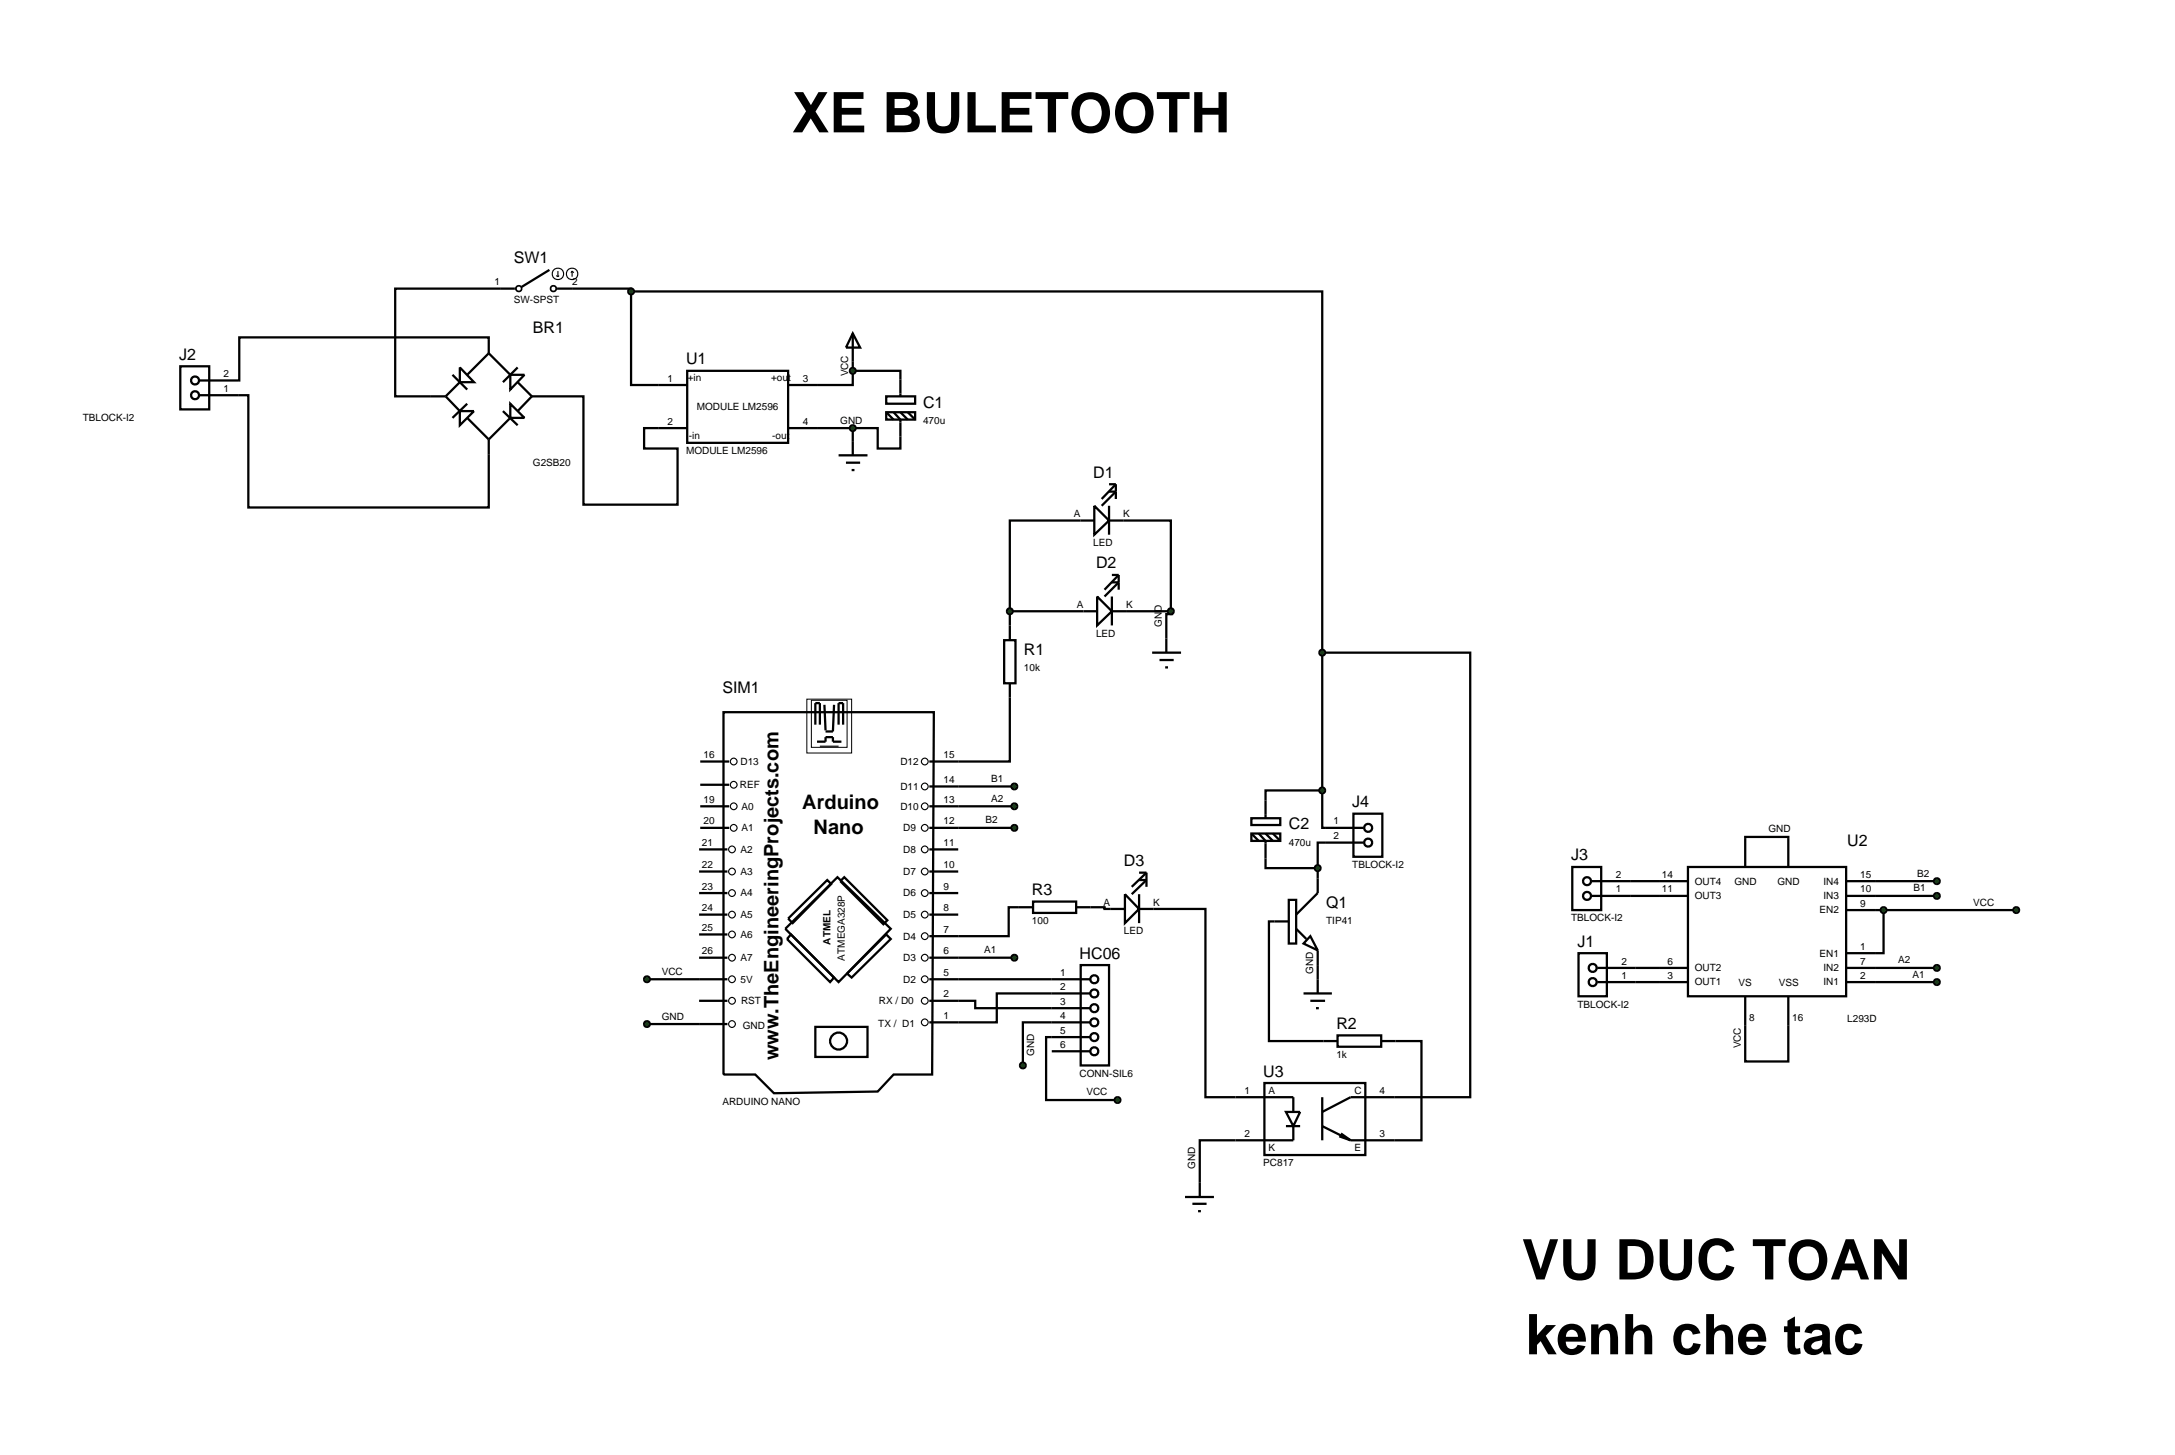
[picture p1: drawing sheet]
<svg xmlns="http://www.w3.org/2000/svg" width="384mm" height="257mm" viewBox="0 0 384 257" stroke-linecap="round" stroke-linejoin="round" font-family="sans-serif">
<g fill="none" stroke="#000" stroke-width=".4">
<path d="M88.2 50.9h-18.5v19h8.9M100.9 50.9h10.4v.5M111.3 51.4v16.5h9.9M111.3 51.4h121.9v63.7M150.4 58.8l1.3 2.5h-2.5zM150.4 58.8v6.6M31.8 64.6h5.1v7.6h-5.1zM35.1 69.7h8.7v19.8h42.4v-12M78.6 69.9l2.5 2.6M79.8 66.1l2.6 2.6M81.1 64.8l2.5 2.6h-2.5zM81.1 72.5h2.5l-2.5 2.5z"/>
<path d="M81.1 67.4l-2.5 2.5M82.4 71.2l-2.6 2.5M82.4 73.7l3.8 3.8M86.2 62.3v-2.8h-44v7.6h-7.1M86.2 62.3l3.8 3.8M86.2 62.3l-3.8 3.8M88.7 72.5l2.6 2.5M90 71.2l2.5 2.5h-2.5zM90 66.1h2.5l-2.5 2.6zM90 73.7l-3.8 3.8M91.3 64.8l-2.6 2.6M91.3 67.4l2.5 2.5"/>
<path d="M93.8 69.9h9.1v19.1h16.6v-9.9h-5.9v-3.6h7.6M93.8 69.9l-2.5 2.6M121.2 65.4h17.8v12.7h-17.8zM139 75.5h11.4M150.4 65.4v2.5h-11.4M150.4 65.4h8.4v1.5M150.4 75.5h4.4v3.6h4v-2.1M150.4 75.5v4.8M147.9 80.3h5.1M149.2 81.6h2.5M150.2 82.9h.5M190.6 91.8h-12.5v16"/>
<path d="M198.1 91.8h8.4v16M178.1 107.8h13M178.1 107.8v2.5M198.6 107.8h7.9M206.5 107.8h.2v.5h-1v4.3M233.2 115.1h26.1v78.4h-13.4M233.2 115.1v24.3M169 138.7h9.9M178.1 123v11.3h-9.1M233.2 139.4v6.6h.5M233.2 139.4h-10v1.8M169 146h9.9"/>
<path d="M169 142.2h9.9M179.7 160h-1.8v5.1h-8.9M192.3 160h2.5v.3h1M223.2 151.4v1.7h9.2M232.4 153.1v1.8M233.7 148.6h-1.3v4.5M287.5 158h5.1M287.5 155.4h5.1M307.8 147.8v-.2h7.6v.2M330.7 158h10.9M330.7 155.4h10.9M114.1 172.7h9.2"/>
<path d="M169 176.5h3v1.3h20.3M169 172.7h23.3M169 168.9h9.9M190.6 170.2h5v17.7h-5zM192.3 175.2h-16.5v5.1h-6.8M203.4 160.3h9.2v33.2h5.3M224.8 162.5h-1v21.1h9.6M232.4 170.2v2.5M288.5 173.2h4.1M288.5 170.7h4.1M330.7 173.2h10.9M330.7 170.7h10.9"/>
<path d="M330.7 160.5h24.9M332.2 160.5v7.6h-1.5M114.1 180.6h9.2M185.5 185.4h6.8M192.3 182.9h-7.8v11.1h12.6M192.3 180.3h-11.9v7.6M246.1 183.6h4.6v17.5h-4.8M307.8 180.8v6.4h7.6v-6.4M217.9 201.1h-6.3v7.4"/>
<circle cx="34.4" cy="69.7" r=".7"/>
<circle cx="34.4" cy="67.1" r=".7"/>
<circle cx="193" cy="175.2" r=".7"/>
<circle cx="193" cy="177.8" r=".7"/>
<circle cx="193" cy="172.7" r=".7"/>
<circle cx="193" cy="185.4" r=".7"/>
<circle cx="193" cy="182.9" r=".7"/>
<circle cx="193" cy="180.3" r=".7"/>
</g>
<g fill="#004000" stroke="#000" stroke-width=".4">
<path d="M196.7 193.7l.4-.2-.5 .5zM197.1 193.5l.3 .1 .2 .4zM197.6 194l-.1 .3-.4 .2zM196.6 194l.5 .5-.3-.1z"/>
<path d="M180 187.6l.4-.2-.5 .5zM180.4 187.4l.4 .2 .1 .3zM180.9 187.9l-.1 .3-.4 .2zM179.9 187.9l.5 .5-.3-.1z"/>
</g>
<g fill="#004000">
<path d="M196.6 194l.5-.5 .5 .5-.5 .5z"/>
<path d="M179.9 187.9l.5-.5 .5 .5-.5 .5z"/>
</g>
<g fill="none" stroke="#000" stroke-width=".4">
<path d="M292.6 158h5.1M292.6 155.4h5.1M297.7 152.9h27.9v22.8h-27.9zM307.8 147.8v5.1M315.4 147.8v5.1M325.6 158h5.1M325.6 155.4h5.1M292.6 173.2h5.1M292.6 170.7h5.1M307.8 175.7v5.1M315.4 175.7v5.1M325.6 173.2h5.1"/>
<path d="M325.6 170.7h5.1M325.6 168.1h5.1M325.6 160.5h5.1"/>
</g>
<g fill="#004000" stroke="#000" stroke-width=".4">
<path d="M341.3 172.8l.3-.1-.5 .5zM341.6 172.7l.4 .2 .1 .3zM342.1 173.2l-.1 .3-.4 .2zM341.1 173.2l.5 .5-.4-.2z"/>
<path d="M341.2 170.4l.4-.2-.5 .5zM341.6 170.2l.4 .2 .1 .3zM342.1 170.7l-.1 .3-.4 .2zM341.1 170.7l.5 .5-.4-.2z"/>
<path d="M341.2 157.7l.4-.2-.5 .5zM341.6 157.5l.4 .2 .1 .3zM342.1 158l-.1 .3-.4 .2zM341.1 158l.5 .5-.4-.2z"/>
<path d="M341.2 155.1l.4-.2-.5 .5zM341.6 154.9l.4 .2 .1 .3zM342.1 155.4l-.1 .3-.4 .2zM341.1 155.4l.5 .5-.4-.2z"/>
</g>
<g fill="#004000">
<path d="M341.6 172.7l.5 .5-.5 .5-.5-.5z"/>
<path d="M341.1 170.7l.5-.5 .5 .5-.5 .5z"/>
<path d="M341.1 158l.5-.5 .5 .5-.5 .5z"/>
<path d="M341.1 155.4l.5-.5 .5 .5-.5 .5z"/>
</g>
<g fill="none" stroke="#000" stroke-width=".4">
<path d="M277.3 152.9h5.1v7.6h-5.1zM280.7 158h6.8M280.7 155.4h6.8M278.4 168.1h5v7.6h-5zM281.7 173.2h6.8M281.7 170.7h6.8"/>
<circle cx="279.9" cy="158" r=".7"/>
<circle cx="279.9" cy="155.4" r=".7"/>
<circle cx="280.9" cy="170.7" r=".7"/>
<circle cx="280.9" cy="173.2" r=".7"/>
</g>
<g fill="#004000" stroke="#000" stroke-width=".4">
<path d="M355.3 160.1l.3-.1-.5 .5zM355.6 160l.4 .2 .1 .3zM355.6 161l.5-.5-.1 .3zM355.1 160.5l.5 .5-.4-.2z"/>
<path d="M331.9 160.1l.3-.1-.5 .5zM332.2 160l.3 .1 .2 .4zM332.2 161l.5-.5-.2 .4zM331.7 160.5l.5 .5-.3-.1z"/>
</g>
<g fill="#004000">
<path d="M355.6 160l.5 .5-.5 .5-.5-.5z"/>
<path d="M332.2 160l.5 .5-.5 .5-.5-.5z"/>
</g>
<g fill="none" stroke="#000" stroke-width=".4">
<path d="M190.6 91.8h2.4M193 89.2l2.6 2.6-2.6 2.5zM195.6 89.2v5.1M195.6 86.7h1.2l-2.5 2.5M195.6 85.4h1.2M195.6 91.8h2.5M196.8 85.4l-2.5 2.6M196.8 85.4v2.6M191.1 107.8h2.4M193.5 105.2l2.6 2.6-2.6 2.5zM196.1 105.2v5.1M196.1 102.7h1.2l-2.5 2.5"/>
<path d="M196.1 101.4h1.2M196.1 107.8h2.5M197.3 101.4l-2.5 2.6M197.3 101.4v2.6M203.2 115.1h5.1M204.5 116.4h2.5M205.5 117.7h.5M205.7 112.6v2.5"/>
</g>
<path d="M206.2 107.4l.3-.1-.5 .5zM206.5 107.3l.3 .1 .2 .4zM206.5 108.3l.5-.5-.2 .4zM206 107.8l.5 .5-.4-.2z" fill="#004000" stroke="#000" stroke-width=".4"/>
<path d="M206.5 107.3l.5 .5-.5 .5-.5-.5z" fill="#004000"/>
<g fill="none" stroke="#000" stroke-width=".4">
<path d="M123.5 134.3h5.1M123.5 138.4h5.1M127.6 125.6h37.1l-.3 63.9h-6.8l-2.8 3-18.3 .3-3.3-3.3h-5.6zM143.8 127.8v-3.8h.8v3.8M144.1 130.8h1.5v-.8h1.3v.8h1.5M145.4 124.3l.2 4.5M147.1 124.3l-.2 4.7h-1.3M147.9 127.8v-3.8h.8v3.8M163.9 138.7h5.1M163.9 134.3h5.1M123.3 157.5h5M123.3 153.7h5"/>
<path d="M123.3 149.8h5M123.5 146h5.1M123.5 142.2h5.1M148.2 155.4l.7-.7 7.6 7.6-.7 .7zM163.9 157.5h5.1M163.9 153.7h5.1M163.9 149.8h5.1M163.9 146h5.1M163.9 142.2h5.1M123.3 176.5h5M123.3 172.7h5M123.3 168.9h5"/>
<path d="M123.3 161.3h5M123.3 164.8h5M138.5 163.8l9.2-9.1 9.4 9.1-9.2 9.4zM139 162l6.9-6.8 .7 .7-6.8 6.9zM139.5 164.8l7.6 7.6-.7 .8-7.6-7.6zM156.3 164.8l.8 .8-6.9 6.8-.8-.7zM163.9 176.5h5.1M163.9 172.7h5.1M163.9 168.9h5.1M163.9 165.1h5.1M163.9 161.3h5.1M123.3 180.6h5"/>
<path d="M143.8 181.1h9.2v5.3h-9.2zM163.9 180.3h5.1"/>
<circle cx="147.9" cy="183.6" r="1.49"/>
</g>
<g fill="none" stroke="#000" stroke-width=".2">
<path d="M144.6 131.6h3.3"/>
<circle cx="129.4" cy="134.3" r=".59"/>
<circle cx="129.4" cy="138.4" r=".59"/>
<circle cx="163.1" cy="134.3" r=".59"/>
<circle cx="163.1" cy="138.7" r=".59"/>
<circle cx="129.1" cy="157.5" r=".59"/>
<circle cx="129.1" cy="153.7" r=".59"/>
<circle cx="129.1" cy="149.8" r=".59"/>
<circle cx="129.4" cy="142.2" r=".59"/>
<circle cx="129.4" cy="146" r=".59"/>
<circle cx="163.1" cy="142.2" r=".59"/>
<circle cx="163.1" cy="157.5" r=".59"/>
<circle cx="163.1" cy="153.7" r=".59"/>
<circle cx="163.1" cy="149.8" r=".59"/>
<circle cx="163.1" cy="146" r=".59"/>
<circle cx="129.1" cy="168.9" r=".59"/>
<circle cx="129.1" cy="164.8" r=".59"/>
<circle cx="129.1" cy="176.5" r=".59"/>
<circle cx="129.1" cy="161.3" r=".59"/>
<circle cx="129.1" cy="172.7" r=".59"/>
<circle cx="163.1" cy="168.9" r=".59"/>
<circle cx="163.1" cy="165.1" r=".59"/>
<circle cx="163.1" cy="176.5" r=".59"/>
<circle cx="163.1" cy="161.3" r=".59"/>
<circle cx="163.1" cy="172.7" r=".59"/>
<circle cx="129.1" cy="180.6" r=".59"/>
<circle cx="163.1" cy="180.3" r=".59"/>
</g>
<path d="M142.3 123.3h7.9v9.5h-7.9zM143.1 123.5h6.3v8.3h-6.3z" fill="none" stroke="#000" stroke-width=".18"/>
<path d="M178.5 145.7l.4-.2-.5 .5zM178.9 145.5l.3 .1 .2 .4zM179.4 146l-.2 .4-.3 .1zM178.4 146l.5 .5-.4-.2z" fill="#004000" stroke="#000" stroke-width=".4"/>
<path d="M178.4 146l.5-.5 .5 .5-.5 .5z" fill="#004000"/>
<g fill="none" stroke="#000" stroke-width=".4">
<path d="M179.7 160h2.5M182.2 159h7.6v2h-7.6zM189.8 160h2.5M227.3 158.7h1.3v7.7h-1.3zM232.4 154.9v2.6l-3.8 3.8M233.7 146h6.8M233.7 148.6h6.8M238.7 143.5h5.1v7.6h-5.1zM224.8 162.5h2.5M228.6 163.8l1.8 1.8M229.9 175.2h5M231.1 165.1l1.3 2.5-2.5-1.2z"/>
<path d="M231.1 176.5h2.6M232.1 177.8h.5M232.4 167.6v2.6M232.4 172.7v2.5"/>
<circle cx="241.3" cy="146" r=".7"/>
<circle cx="241.3" cy="148.6" r=".7"/>
</g>
<g fill="#004000" stroke="#000" stroke-width=".4">
<path d="M113.7 172.4l.4-.2-.5 .5zM114.1 172.2l.4 .2 .1 .3zM114.6 172.7l-.1 .3-.4 .2zM113.6 172.7l.5 .5-.4-.2z"/>
<path d="M113.7 180.3l.4-.2-.5 .5zM114.1 180.1l.4 .2 .1 .3zM114.6 180.6l-.1 .3-.4 .2zM113.6 180.6l.5 .5-.4-.2z"/>
</g>
<g fill="#004000">
<path d="M113.6 172.7l.5-.5 .5 .5-.5 .5z"/>
<path d="M113.6 180.6l.5-.5 .5 .5-.5 .5z"/>
</g>
<path d="M177.1 112.9h2v7.6h-2zM178.1 110.3v2.6M178.1 120.5v2.5" fill="none" stroke="#000" stroke-width=".4"/>
<path d="M177.8 107.4l.3-.1-.5 .5zM178.1 107.3l.3 .1 .2 .4zM178.1 108.3l.5-.5-.2 .4zM177.6 107.8l.5 .5-.3-.1z" fill="#004000" stroke="#000" stroke-width=".4"/>
<path d="M178.1 107.3l.5 .5-.5 .5-.5-.5z" fill="#004000"/>
<path d="M156.3 69.9h5.1v1.3h-5.1zM156.3 72.7h5.1v1.3h-5.1zM156.3 72.7l1.3 1.3M157.6 72.7l1.2 1.3v3M158.8 66.9v3M158.8 72.7l1.3 1.3M160.1 72.7l1.3 1.3" fill="none" stroke="#000" stroke-width=".4"/>
<g fill="#004000" stroke="#000" stroke-width=".4">
<path d="M150 65.1l.4-.2-.5 .5zM150.4 64.9l.4 .2 .1 .3zM150.4 65.9l.5-.5-.1 .3zM149.9 65.4l.5 .5-.3-.1z"/>
<path d="M150 75.2l.4-.2-.5 .5zM150.4 75l.4 .2 .1 .3zM150.9 75.5l-.2 .4-.3 .1zM149.9 75.5l.5 .5-.3-.1z"/>
</g>
<g fill="#004000">
<path d="M149.9 65.4l.5-.5 .5 .5-.5 .5z"/>
<path d="M149.9 75.5l.5-.5 .5 .5-.5 .5z"/>
</g>
<path d="M220.7 144.3h5.1v1.2h-5.1zM220.7 147h5.1v1.3h-5.1zM220.7 147l1.3 1.3M222 147l1.2 1.3v3.1M223.2 141.2v3.1M223.2 147l1.3 1.3M224.5 147l1.3 1.3" fill="none" stroke="#000" stroke-width=".4"/>
<g fill="#004000" stroke="#000" stroke-width=".4">
<path d="M232.9 139l.3-.1-.5 .5zM233.2 138.9l.3 .1 .2 .4zM233.2 139.9l.5-.5-.2 .4zM232.7 139.4l.5 .5-.4-.2z"/>
<path d="M232 152.8l.4-.2-.5 .5zM232.4 152.6l.3 .1 .2 .4zM232.4 153.6l.5-.5-.1 .3zM231.9 153.1l.5 .5-.4-.2z"/>
<path d="M178.6 168.5l.3-.1-.5 .5zM178.9 168.4l.3 .1 .2 .4zM179.4 168.9l-.2 .4-.3 .1zM178.4 168.9l.5 .5-.4-.2z"/>
<path d="M178.6 141.8l.3-.1-.5 .5zM178.9 141.7l.3 .1 .2 .4zM178.9 142.7l.5-.5-.2 .4zM178.4 142.2l.5 .5-.3-.1z"/>
<path d="M178.6 138.3l.3-.1-.5 .5zM178.9 138.2l.3 .1 .2 .4zM179.4 138.7l-.2 .4-.3 .1zM178.4 138.7l.5 .5-.4-.2z"/>
</g>
<g fill="#004000">
<path d="M233.2 138.9l.5 .5-.5 .5-.5-.5z"/>
<path d="M231.9 153.1l.5-.5 .5 .5-.5 .5z"/>
<path d="M178.9 168.4l.5 .5-.5 .5-.5-.5z"/>
<path d="M178.9 141.7l.5 .5-.5 .5-.5-.5z"/>
<path d="M178.4 138.7l.5-.5 .5 .5-.5 .5z"/>
</g>
<g fill="none" stroke="#000" stroke-width=".3">
<circle cx="91.5" cy="50.9" r=".51"/>
<circle cx="97.6" cy="50.9" r=".51"/>
</g>
<path d="M88.2 50.9h2.8M96.9 47.6l-4.9 3M98.1 50.9h2.8" fill="none" stroke="#000" stroke-width=".4"/>
<g fill="none" stroke="#000" stroke-width=".2">
<path d="M98.1 48.6l.3 .2M98.4 47.8v1M98.6 48.6l-.2 .2M100.9 47.8l-.2 .3M100.9 47.8l.3 .3M100.9 47.8v1"/>
<circle cx="98.4" cy="48.3" r="1.01"/>
<circle cx="100.9" cy="48.3" r="1.01"/>
</g>
<path d="M111 51l.3-.1-.5 .5zM111.3 50.9l.4 .2 .1 .3zM111.8 51.4l-.1 .3-.4 .2zM110.8 51.4l.5 .5-.4-.2z" fill="#004000" stroke="#000" stroke-width=".4"/>
<path d="M111.3 50.9l.5 .5-.5 .5-.5-.5z" fill="#004000"/>
<g fill="none" stroke="#000" stroke-width=".4">
<path d="M198.4 157.7l2.5 2.6-2.5 2.5zM200.9 157.7v5.1M200.9 155.2h1.3l-2.6 2.5M200.9 153.9h1.3M202.2 153.9l-2.6 2.5M202.2 153.9v2.5M195.8 160.3h2.6M200.9 160.3h2.5M217.9 193.5h10.2v2.6M223 191h17.8v12.7h-17.8zM226.8 196.1h2.5l-1.2 2.5zM226.8 198.6h2.5"/>
<path d="M228.1 198.6v2.5h-10.2M233.2 193.5v7.6M233.2 198.6l5 2.5M236.5 199.9l1.7 1.2M245.9 193.5h-7.7l-5 2.6M209 211.1h5.1M210.3 212.3h2.5M211.3 213.6h.5M211.6 208.5v2.6M236.2 200.4l2 .7M238.2 201.1h7.7"/>
</g>
<path d="M232.9 114.7l.3-.1-.5 .5zM233.2 114.6l.3 .1 .2 .4zM233.2 115.6l.5-.5-.2 .4zM232.7 115.1l.5 .5-.4-.2z" fill="#004000" stroke="#000" stroke-width=".4"/>
<path d="M233.2 114.6l.5 .5-.5 .5-.5-.5z" fill="#004000"/>
<path d="M233.4 183.6h2.5M235.9 182.6h7.7v2h-7.7zM243.6 183.6h2.5" fill="none" stroke="#000" stroke-width=".4"/>
<g font-size="9.9">
<text x="139.7" y="23.3">XE BULETOOTH</text>
<text x="268.4" y="225.6">VU DUC TOAN</text>
<text x="269" y="238.8">kenh che tac</text>
</g>
<g font-size="3.5">
<text x="141.5" y="142.6">Arduino</text>
<text x="143.5" y="147.1">Nano</text>
<text x="137.3" y="187" transform="rotate(-90 137.3 187)">www.TheEngineeringProjects.com</text>
</g>
<g font-size="2.8">
<text x="90.6" y="46.5">SW1</text>
<text x="94" y="58.7">BR1</text>
<text x="31.6" y="63.5">J2</text>
<text x="121" y="64.3">U1</text>
<text x="162.8" y="72">C1</text>
<text x="192.8" y="84.3">D1</text>
<text x="193.3" y="100.3">D2</text>
<text x="180.6" y="115.5">R1</text>
<text x="127.4" y="122.3">SIM1</text>
<text x="238.5" y="142.4">J4</text>
<text x="227.3" y="146.3">C2</text>
<text x="325.8" y="149.2">U2</text>
<text x="198.2" y="152.8">D3</text>
<text x="277.1" y="151.8">J3</text>
<text x="182" y="157.9">R3</text>
<text x="233.9" y="160.1">Q1</text>
<text x="278.2" y="167">J1</text>
<text x="190.4" y="169.1">HC06</text>
<text x="235.7" y="181.5">R2</text>
<text x="222.8" y="189.9">U3</text>
</g>
<g font-size="1.8">
<text x="87.2" y="50.3">1</text>
<text x="90.6" y="53.4">SW-SPST</text>
<text x="100.9" y="50.3">2</text>
<text x="39.4" y="69.1">1</text>
<text x="39.4" y="66.5">2</text>
<text x="117.7" y="67.3">1</text>
<text x="121.3" y="67.2">+in</text>
<text x="136" y="67.2">+out</text>
<text x="141.6" y="67.3">3</text>
<text x="149.6" y="66.4" transform="rotate(-90 149.6 66.4)">VCC</text>
<text x="14.6" y="74.2">TBLOCK-I2</text>
<text x="117.7" y="74.9">2</text>
<text x="121.5" y="77.4">-in</text>
<text x="122.9" y="72.3">MODULE LM2596</text>
<text x="136.2" y="77.4">-out</text>
<text x="141.6" y="74.9">4</text>
<text x="148.2" y="74.7">GND</text>
<text x="162.8" y="74.8">470u</text>
<text x="94" y="82.1">G2SB20</text>
<text x="121" y="80.1">MODULE LM2596</text>
<text x="189.4" y="91.2">A</text>
<text x="198.1" y="91.2">K</text>
<text x="192.8" y="96.3">LED</text>
<text x="189.9" y="107.2">A</text>
<text x="198.6" y="107.2">K</text>
<text x="193.3" y="112.3">LED</text>
<text x="204.9" y="110.6" transform="rotate(-90 204.9 110.6)">GND</text>
<text x="180.6" y="118.3">10k</text>
<text x="124.1" y="133.7">16</text>
<text x="130.6" y="134.9">D13</text>
<text x="158.8" y="134.9">D12</text>
<text x="166.4" y="133.7">15</text>
<text x="174.8" y="137.9">B1</text>
<text x="124.1" y="141.6">19</text>
<text x="130.5" y="139">REF</text>
<text x="130.8" y="142.8">A0</text>
<text x="158.8" y="139.3">D11</text>
<text x="158.8" y="142.8">D10</text>
<text x="166.4" y="141.6">13</text>
<text x="166.4" y="138.1">14</text>
<text x="174.8" y="141.4">A2</text>
<text x="123.8" y="149.2">21</text>
<text x="124.1" y="145.4">20</text>
<text x="130.8" y="146.6">A1</text>
<text x="159.3" y="146.6">D9</text>
<text x="166.4" y="149.2">11</text>
<text x="166.4" y="145.4">12</text>
<text x="173.8" y="145.2">B2</text>
<text x="227.3" y="149.2">470u</text>
<text x="235.2" y="145.4">1</text>
<text x="235.2" y="148">2</text>
<text x="311.9" y="146.8">GND</text>
<text x="123.8" y="153.1">22</text>
<text x="130.6" y="154.3">A3</text>
<text x="130.6" y="150.4">A2</text>
<text x="159.3" y="150.4">D8</text>
<text x="159.3" y="154.3">D7</text>
<text x="166.4" y="153.1">10</text>
<text x="238.5" y="153.1">TBLOCK-I2</text>
<text x="285" y="154.8">2</text>
<text x="293.1" y="154.8">14</text>
<text x="298.9" y="156">OUT4</text>
<text x="305.9" y="156">GND</text>
<text x="313.5" y="156">GND</text>
<text x="321.6" y="156">IN4</text>
<text x="328.1" y="154.8">15</text>
<text x="338.1" y="154.6">B2</text>
<text x="123.8" y="160.7">24</text>
<text x="123.8" y="156.9">23</text>
<text x="130.6" y="161.9">A5</text>
<text x="130.6" y="158.1">A4</text>
<text x="159.3" y="158.1">D6</text>
<text x="159.3" y="161.9">D5</text>
<text x="166.4" y="160.7">8</text>
<text x="166.4" y="156.9">9</text>
<text x="194.6" y="159.7">A</text>
<text x="203.4" y="159.7">K</text>
<text x="285" y="157.4">1</text>
<text x="293.1" y="157.4">11</text>
<text x="298.9" y="158.6">OUT3</text>
<text x="320.9" y="161.1">EN2</text>
<text x="321.6" y="158.6">IN3</text>
<text x="328.1" y="157.4">10</text>
<text x="328.1" y="159.9">9</text>
<text x="337.5" y="157.2">B1</text>
<text x="348" y="159.7">VCC</text>
<text x="123.8" y="164.2">25</text>
<text x="130.6" y="165.4">A6</text>
<text x="146.5" y="166.6" transform="rotate(-90 146.5 166.6)">ATMEL</text>
<text x="159.3" y="165.7">D4</text>
<text x="166.4" y="164.5">7</text>
<text x="182" y="163">100</text>
<text x="198.2" y="164.8">LED</text>
<text x="233.9" y="162.9">TIP41</text>
<text x="277.1" y="162.5">TBLOCK-I2</text>
<text x="328.1" y="167.5">1</text>
<text x="116.7" y="171.9">VCC</text>
<text x="123.8" y="168.3">26</text>
<text x="130.6" y="173.3">5V</text>
<text x="130.6" y="169.5">A7</text>
<text x="149" y="169.4" transform="rotate(-90 149 169.4)">ATMEGA328P</text>
<text x="159.3" y="169.5">D3</text>
<text x="159.3" y="173.3">D2</text>
<text x="166.4" y="172.1">5</text>
<text x="166.4" y="168.3">6</text>
<text x="173.6" y="168.1">A1</text>
<text x="187" y="172.1">1</text>
<text x="231.6" y="171.7" transform="rotate(-90 231.6 171.7)">GND</text>
<text x="286" y="172.6">1</text>
<text x="286" y="170.1">2</text>
<text x="294.1" y="172.6">3</text>
<text x="294.1" y="170.1">6</text>
<text x="298.9" y="173.8">OUT1</text>
<text x="298.9" y="171.3">OUT2</text>
<text x="306.6" y="173.9">VS</text>
<text x="313.7" y="173.9">VSS</text>
<text x="320.9" y="168.7">EN1</text>
<text x="321.6" y="173.8">IN1</text>
<text x="321.6" y="171.3">IN2</text>
<text x="328.1" y="172.6">2</text>
<text x="328.1" y="170.1">7</text>
<text x="334.8" y="169.9">A2</text>
<text x="337.3" y="172.4">A1</text>
<text x="116.7" y="179.8">GND</text>
<text x="130.7" y="177.1">RST</text>
<text x="155" y="177.1">RX / D0</text>
<text x="166.4" y="175.9">2</text>
<text x="166.4" y="179.7">1</text>
<text x="187" y="174.6">2</text>
<text x="187" y="177.2">3</text>
<text x="187" y="179.7">4</text>
<text x="278.2" y="177.8">TBLOCK-I2</text>
<text x="131" y="181.4">GND</text>
<text x="154.9" y="181.2">TX / D1</text>
<text x="187" y="182.3">5</text>
<text x="187" y="184.8">6</text>
<text x="307" y="184.9" transform="rotate(-90 307 184.9)">VCC</text>
<text x="308.5" y="180.1">8</text>
<text x="316.1" y="180.1">16</text>
<text x="325.8" y="180.3">L293D</text>
<text x="182.4" y="186.2" transform="rotate(-90 182.4 186.2)">GND</text>
<text x="190.4" y="189.9">CONN-SIL6</text>
<text x="235.7" y="186.6">1k</text>
<text x="127.4" y="194.8">ARDUINO NANO</text>
<text x="191.6" y="193.2">VCC</text>
<text x="219.5" y="192.9">1</text>
<text x="223.7" y="192.9">A</text>
<text x="238.9" y="192.9">C</text>
<text x="243.3" y="192.9">4</text>
<text x="219.5" y="200.5">2</text>
<text x="223.7" y="203">K</text>
<text x="238.9" y="203">E</text>
<text x="243.3" y="200.5">3</text>
<text x="210.8" y="206.2" transform="rotate(-90 210.8 206.2)">GND</text>
<text x="222.8" y="205.7">PC817</text>
</g>
</svg>
